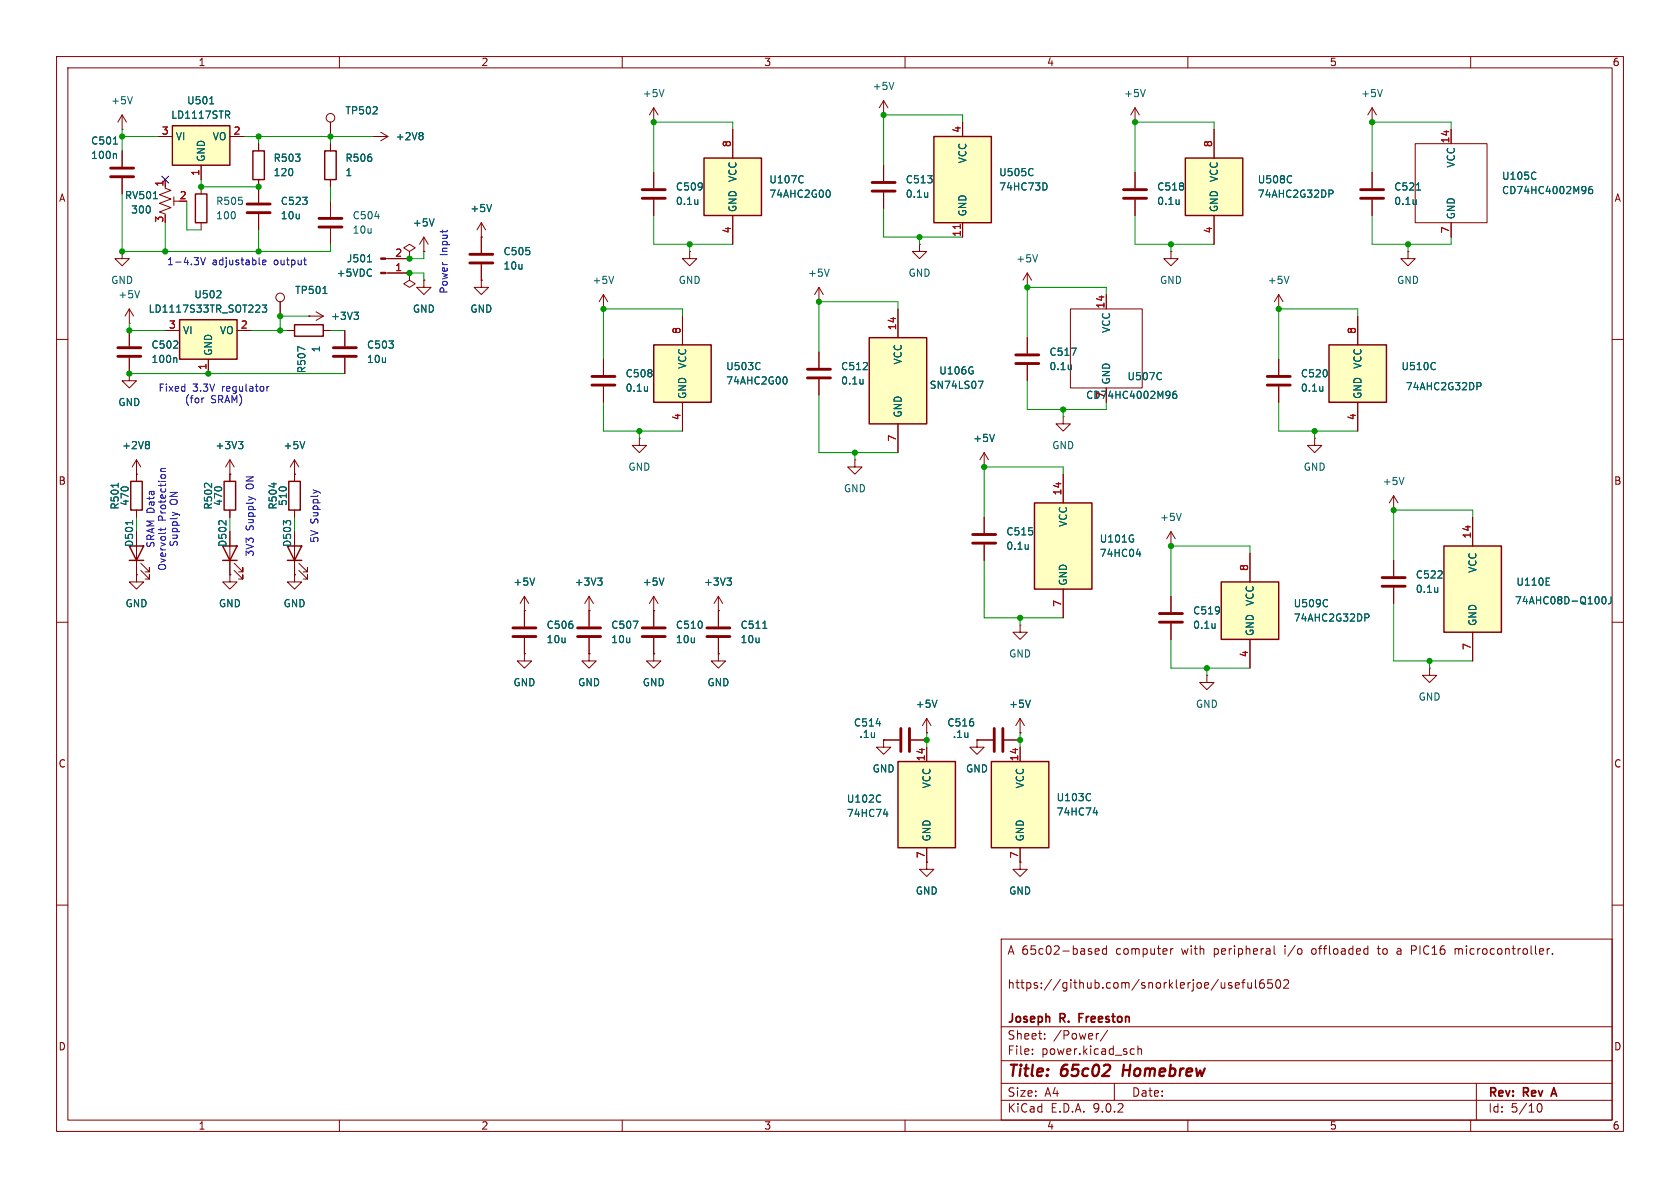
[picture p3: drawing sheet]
<svg xmlns="http://www.w3.org/2000/svg" width="297mm" height="210mm" viewBox="0 0 297 210" stroke-linecap="round" stroke-linejoin="round" font-family="sans-serif">
<g fill="none" stroke="#840000" stroke-width=".18">
<path d="M10 10h277v190h-277zM12 12h273v186h-273zM60 10v2M110 10v2M160 10v2M210 10v2M260 10v2M58.4 35.6v2.8M66 24.1h.1M66 24.1h2.6M67.3 23.4l1.3 .7M68.6 24.1l-1.3 .8"/>
<path d="M50.8 58.4h1.3M57.1 58.4h1.3M58.4 40.4v2.8M61 58.4v2.8M68.2 48.3h4.2M68.2 45.7h4.2M72.4 48.3v1.2l1 .7-1 .6-1-.6 1-.7M72.4 48.3h.1M72.4 44.5l1-.7-1-.6-1 .6 1 .7v1.2M72.4 45.7h.1M74.9 44.5h.1M74.9 41.9l-.7 1.3"/>
<path d="M74.9 41.9l.8 1.3M74.9 41.9v2.6M226.1 54.6h.1M226.1 52.1v2.5M226.1 52.1l-.8 1.2M226.1 52.1l.7 1.2M10 60h2M61 63.2v2.8M226.1 63.5v2.8M226.1 68.3v2.8M285 60h2M10 110h2"/>
<path d="M285 110h2M10 160h2M177 166h108v32h-108zM193.6 168.2l.7-.1-.1-.3-.4-.1-.2 .2 .1 .7h.5M195.6 167.8l-.4-.1-.3 .3v.4l.1 .2h.6M195.6 167.2v1.5M207 167.7v1M207.4 167.7l-.3 .1-.1 .2M217.7 173.8l-.3-.1-.2 .2v.2l.5 .2v.3h-.5M218.4 174.2l.7-.1-.1-.3-.4-.1-.2 .2 .1 .7h.5M219.5 173.7h.6M220.1 173.2l-.4 .2v1.3"/>
<path d="M220.6 173.7l.1 .9 .3 .1 .2-.1M221.2 173.7v1M222 173.2v1.3l.2 .2M223.4 173.2a.59 .59 0 0 0-.7 .6v.6l.1 .2 .4 .1 .3-.1v-.5l-.1-.3h-.4l-.3 .3M224.9 173.2h-.7l-.1 .7 .2-.1h.5l.2 .3-.1 .5-.2 .1-.6-.1M225.2 167.2v1.3l.3 .2M225.7 173.3l.2-.1a.81 .81 0 0 1 .6 .6 .81 .81 0 0 1-.3 .8l-.2 .1a.81 .81 0 0 1-.3-1.4zM227 173.3l.5-.1 .2 .1 .1 .3-.9 1.1h.9M241.4 167.7l.4 .1M241.8 168.6l-.4 .1M241.8 167.2v1.5M243.5 167.7h.5"/>
<path d="M247.5 167.7l-.5 .1M247.5 168.1h-.3a.29 .29 0 0 0-.2 .3 .29 .29 0 0 0 .2 .3h.3M249.5 167.2h.6M249.5 168h.6M257.2 167.7v1M257.8 167.8l-.3-.1-.3 .1M273.5 167.7v1M274 167.7l-.3 .1-.2 .2M274.5 168.6v.1M285 160h2M60 198v2M110 198v2"/>
<path d="M160 198v2M177 194.5h108M177 191.5h108M177 187.5h108M177 181.5h108M182.5 186.3v.1M182.5 185.5v.1M184.7 183.6v.1M184.7 182.8v.1M194.2 182.7l-.2 .1M195.8 182.1l-1.3 2M197 191.5v3"/>
<path d="M200.1 185.4l.4 .1M200.5 186.3l-.4 .1M201.2 185.5l.2-.1 .3 .1 .1 .9M201.2 184.9v1.5M210 198v2M260 198v2M261 191.5v6.5M271.7 195.7l.2-.5 .2-.1a.81 .81 0 0 1 .6 .6 .81 .81 0 0 1-.3 .8h-.4l-.3-.5"/>
</g>
<path d="M190.8 179.9h.5M191.5 179.2h-.7v1.5M274.3 193.4h.8M274.7 192.3l-.5 1.5" fill="none" stroke="#840000" stroke-width=".3"/>
<path d="M198.7 188.2l-.3 2" fill="none" stroke="#840000" stroke-width=".4"/>
<path d="M56.4 38.6h4.1M56.4 40.1h4.1M58.9 61.5h4.1M58.9 63h4.1M224 66.5h4.1M224 68.1h4.1" fill="none" stroke="#840000" stroke-width=".51"/>
<path d="M66.3 38.3h.8M74.6 23.4l.2 .3-.2 .3 .2 .2v.3l-.2 .2M76.7 38.7l-.4 1.2M65 46.3h.7M227.9 48.8l-.4 1.3M53.9 61.8l-1.3-.5v.8M233.9 68.3v.9M233.9 69l-.1 .1" fill="none" stroke="#006464" stroke-width=".18"/>
<g fill="#840000" stroke="#840000" stroke-width=".18">
<path d="M67.3 48.1h.9v.3h-.9z"/>
<path d="M67.3 45.6h.9v.2h-.9z"/>
</g>
<path d="M52.1 57.4h5v2h-5z" fill="none" stroke="#840000" stroke-width=".25"/>
<path d="M234.9 61h10.2v10.1h-10.2z" fill="#ffffc2"/>
<path d="M234.9 61h10.2v10.1h-10.2z" fill="none" stroke="#840000" stroke-width=".25"/>
<g fill="none" stroke="#840000" stroke-width=".18">
<path d="M200.7 19.1l-.8 1.2M200.7 19.1l.7 1.2M200.7 19.1v2.5M200.7 21.6h.1M200.7 30.5v2.8M200.7 35.3v2.8M250.2 25.4h12.7v14h-12.7zM256.5 22.9v2.5M256.5 39.4v2.5M240 55.9v5.1M248.9 44.5v1.2h1.3l-1.3 1.3-1.3-1.3h1.3M248.9 44.5h.1"/>
<path d="M240 71.1v5.1"/>
</g>
<path d="M202.5 15.8l-.4 1.3M208.5 35.3v.8M208.5 36l-.1 .1M271.5 30.5h.1M271.5 31.6h.1M281.4 33h-.3a.86 .86 0 0 0 0 1.2l.4-.1 .1-.4-.3-.3-.3 .1-.2 .2M253.7 64.1v.1M253.7 65.2v.1M261.1 67.6h.5l.2 .3-.1 .3-.6 .1" fill="none" stroke="#006464" stroke-width=".18"/>
<path d="M198.6 33.5h4.1M198.6 35.1h4.1" fill="none" stroke="#840000" stroke-width=".51"/>
<path d="M209.5 27.9h10.2v10.2h-10.2z" fill="#ffffc2"/>
<path d="M209.5 27.9h10.2v10.2h-10.2z" fill="none" stroke="#840000" stroke-width=".25"/>
<g fill="none" stroke="#840000" stroke-width=".18">
<path d="M214.6 22.9v5M214.6 38.1v5.1M22.9 58.4v2.8M189.2 54.6h12.7v14h-12.7zM195.6 52.1v2.5M207 44.5v1.2h1.3l-1.3 1.3-1.3-1.3h1.3M207 44.5h.1M22.9 66v1.3h1.2l-1.2 1.3-1.3-1.3h1.3M22.9 66h.1M22.9 63.2v2.8M195.6 68.6v2.5M52.1 83.8h.1"/>
<path d="M52.1 81.3l-.8 1.3M52.1 81.3l.7 1.3M52.1 81.3v2.5"/>
</g>
<path d="M228.3 31.1v.1M228.3 32.2v.1M234.9 33.6h.5l.3 .2-.2 .4-.6 .1M31.1 63.2l.2 .2v.7M53.9 78l-.4 1.3M205.3 65.9v.1M205.3 67v.1M207.9 69.2h-.3a.86 .86 0 0 0 0 1.2l.4-.1v-.4l-.2-.3-.4 .1-.1 .2" fill="none" stroke="#006464" stroke-width=".18"/>
<path d="M20.8 61.5h4.1M20.8 63h4.1" fill="none" stroke="#840000" stroke-width=".51"/>
<path d="M31.7 56.5h10.2v7h-10.2z" fill="#ffffc2"/>
<path d="M31.7 56.5h10.2v7h-10.2zM22.9 96.5h2.5l-1.3 2.6zM22.9 99.1h2.5M23.1 85.1h2v5.1h-2zM39.4 96.5h2.5l-1.3 2.6zM39.4 99.1h2.5M39.6 85.1h2.1v5.1h-2.1zM50.8 96.5h2.5l-1.2 2.6zM50.8 99.1h2.5M51.1 85.1h2v5.1h-2z" fill="none" stroke="#840000" stroke-width=".25"/>
<g fill="none" stroke="#840000" stroke-width=".18">
<path d="M242.6 19.1l-.8 1.2M242.6 19.1l.7 1.2M242.6 19.1v2.5M156.2 29.2v2.8M156.2 34v2.8M242.6 21.6h.1M29.2 58.4h2.5M41.9 58.4h2.5M49.5 53.3v2.6M74.9 49.5v1.3h1.3l-1.3 1.3-1.2-1.3h1.2M74.9 49.5h.1M181.6 50.8h.1"/>
<path d="M181.6 48.3v2.5M181.6 59.7v2.8M181.6 48.3l-.8 1.2M181.6 48.3l.8 1.2M36.8 63.5v2.5M144.8 62.2v2.8M144.8 67.1v2.8M181.6 64.5v2.8M188 73.7v1.2h1.2l-1.2 1.3-1.3-1.3h1.3M188 73.7h.1M24.1 83.8h.1M24.1 81.3v3.8"/>
<path d="M24.1 90.2v1.2M24.1 96.5v5.1M24.1 81.3l-.7 1.3M24.1 81.3l.8 1.3M24.9 99.6l1.5 1.5v-.8v.8h-.7M40.6 83.8h.1M40.6 81.3l-.7 1.3M40.6 81.3l.8 1.3M40.6 81.3v3.8M40.6 90.2v1.2M40.6 96.5v5.1M41.4 99.6l1.5 1.5v-.8v.8h-.7"/>
<path d="M52.1 83.8v1.3M52.1 90.2v1.2M52.1 96.5v5.1M52.8 99.6l1.6 1.5v-.8v.8h-.8M246.4 90.2h.1M246.4 87.6l-.8 1.3M246.4 87.6l.7 1.3M246.4 87.6v2.6M24.1 101.6v1.3h1.3l-1.3 1.2-1.2-1.2h1.2M24.1 101.6h.1M24.9 100.8l1.5 1.6v-.8v.8h-.7M40.6 101.6v1.3h1.3l-1.3 1.2-1.2-1.2h1.2"/>
<path d="M40.6 101.6h.1M41.4 100.8l1.5 1.6v-.8v.8h-.7M52.1 101.6v1.3h1.2l-1.2 1.2-1.3-1.2h1.3M52.1 101.6h.1M52.8 100.8l1.6 1.6v-.8v.8h-.8"/>
<circle cx="49.5" cy="52.6" r=".76"/>
</g>
<g fill="none" stroke="#006464" stroke-width=".18">
<path d="M244.4 15.8l-.4 1.3M164 34v.9M164 34.7l-.1 .1M38.3 52.6h.8M39 51.5v.4M46.4 53.9h.7l-.4 .5 .4 .1v.6l-.2 .1-.5-.1M57.1 51.9h.7M183.4 45l-.4 1.3M26.2 78l.2 .3-.2 .3 .2 .2v.3l-.2 .2M42.2 78h.7l-.4 .5M42.7 78.5l.2 .3v.3l-.2 .2M152.6 67v.9"/>
<path d="M152.6 67.8h-.1M189.4 61.5h.8l-.5 1.3M189.4 64.5v.8M189.4 65.2l-.1 .1M20.9 85.4v.7M23.4 92v.8M48.4 85.4v.7M248.2 84.4l-.4 1.3"/>
</g>
<path d="M154.2 32.3h4M154.2 33.8h4M142.7 65.3h4.1M142.7 66.8h4.1M179.6 62.7h4M179.6 64.3h4" fill="none" stroke="#840000" stroke-width=".51"/>
<path d="M153.7 59.7h10.1v15.2h-10.1z" fill="#ffffc2"/>
<path d="M153.7 59.7h10.1v15.2h-10.1z" fill="none" stroke="#840000" stroke-width=".25"/>
<path d="M158.7 54.6v5.1M162.6 43.2v1.3h1.2l-1.2 1.2-1.3-1.2h1.3M162.6 43.2h.1M158.7 74.9v5.1M174 82.6h.1M174 80l-.8 1.3M174 80l.8 1.3M174 80v2.6" fill="none" stroke="#840000" stroke-width=".18"/>
<path d="M172.9 67.4h.9l-.6 1.3M175.8 76.8l-.4 1.2" fill="none" stroke="#006464" stroke-width=".18"/>
<path d="M165.1 24.1h10.2v15.3h-10.2z" fill="#ffffc2"/>
<path d="M165.1 24.1h10.2v15.3h-10.2z" fill="none" stroke="#840000" stroke-width=".25"/>
<path d="M170.2 21.6v2.5M170.2 39.4v2.5M207 96.5h.1M207 94l-.8 1.3M207 94l.8 1.3M207 94v2.5M246.4 99.1v2.8M246.4 103.9v2.8" fill="none" stroke="#840000" stroke-width=".18"/>
<path d="M169.8 39.7v.7" fill="none" stroke="#a90000" stroke-width=".18"/>
<path d="M182.6 29.8v.1M182.6 30.9v.1M184.7 32.3a.68 .68 0 0 1 .4 .7 .68 .68 0 0 1-.4 .6M208.8 90.7l-.4 1.3M254.2 103.9v.8M254.2 104.6l-.1 .1" fill="none" stroke="#006464" stroke-width=".18"/>
<path d="M244.3 102.1h4.1M244.3 103.6h4.1" fill="none" stroke="#840000" stroke-width=".51"/>
<path d="M255.3 96.5h10.1v15.3h-10.1z" fill="#ffffc2"/>
<path d="M255.3 96.5h10.1v15.3h-10.1z" fill="none" stroke="#840000" stroke-width=".25"/>
<path d="M260.3 91.4v5.1M207 105.4v2.8M207 110.2v2.8M213.4 119.4v1.3h1.2l-1.2 1.2-1.3-1.2h1.3M213.4 119.4h.1M252.7 118.1v1.3h1.3l-1.3 1.3-1.2-1.3h1.2M252.7 118.1h.1M260.3 111.8v5" fill="none" stroke="#840000" stroke-width=".18"/>
<path d="M214.8 110.2v.9M214.8 110.9l-.1 .1M273.3 103.4h.6M273.3 102.2h.6M283.3 105.6l.2-.1a.68 .68 0 0 1 .4 .6 .68 .68 0 0 1-.4 .7l-.2-.2-.1-.3zM284.8 105.5v.9a.41 .41 0 0 1-.5 .4" fill="none" stroke="#006464" stroke-width=".18"/>
<path d="M205 108.5h4M205 110h4" fill="none" stroke="#840000" stroke-width=".51"/>
<path d="M215.9 102.9h10.2v10.1h-10.2z" fill="#ffffc2"/>
<path d="M215.9 102.9h10.2v10.1h-10.2z" fill="none" stroke="#840000" stroke-width=".25"/>
<path d="M242.6 30.5v2.8M242.6 35.3v2.8M232.4 77.5v1.2h1.3l-1.3 1.3-1.3-1.3h1.3M232.4 77.5h.1M221 97.8v5.1M221 113v5.1M156.2 130.8v1.3h1.3l-1.3 1.3-1.3-1.3h1.3M156.2 130.8h.1M180.3 152.4v1.3h1.3l-1.3 1.2-1.2-1.2h1.2M180.3 152.4h.1" fill="none" stroke="#840000" stroke-width=".18"/>
<path d="M250.4 35.3v.8M250.4 36l-.1 .1M250.4 33.6h.7M234.6 106l.1 .1M234.7 107.1l-.1 .1M241.3 108.5h.5l.2 .3-.1 .3-.6 .1" fill="none" stroke="#006464" stroke-width=".18"/>
<path d="M240.5 33.5h4.1M240.5 35.1h4.1" fill="none" stroke="#840000" stroke-width=".51"/>
<path d="M175.3 134.6h10.1v15.3h-10.1z" fill="#ffffc2"/>
<path d="M175.3 134.6h10.1v15.3h-10.1z" fill="none" stroke="#840000" stroke-width=".25"/>
<g fill="none" stroke="#840000" stroke-width=".18">
<path d="M54.6 55.9h.1M54.6 55.9h2.5M55.9 55.1l1.2 .8M57.1 55.9l-1.2 .7M151.1 81.3v1.3h1.3l-1.3 1.2-1.2-1.2h1.2M151.1 81.3h.1M174 91.4v2.8M174 96.3v2.8M156.2 130.8h2.8M161 130.8h2.8M172.7 130.8v1.3h1.3l-1.3 1.3-1.3-1.3h1.3M172.7 130.8h.1"/>
<path d="M180.3 132.1v2.5M163.8 152.4v1.3h1.3l-1.3 1.2-1.2-1.2h1.2M163.8 152.4h.1M180.3 149.9v2.5"/>
</g>
<path d="M62.6 55.2h.8l-.5 .5M63.1 55.7l.3 .2v.3l-.3 .3M181.8 96.3v.8M181.8 97h-.1M154.9 127.9h.8M192.7 140.3l.1 .1M192.8 141.4l-.1 .1M193.3 143.7h.8M193.9 143.2v.9" fill="none" stroke="#006464" stroke-width=".18"/>
<path d="M172 94.5h4M172 96h4M159.3 128.8v4M160.8 128.8v4" fill="none" stroke="#840000" stroke-width=".51"/>
<path d="M158.7 134.6h10.2v15.3h-10.2z" fill="#ffffc2"/>
<path d="M158.7 134.6h10.2v15.3h-10.2z" fill="none" stroke="#840000" stroke-width=".25"/>
<g fill="none" stroke="#840000" stroke-width=".18">
<path d="M180.3 110.5v1.3h1.3l-1.3 1.2-1.2-1.2h1.2M180.3 110.5h.1M163.8 129.5h.1M163.8 127v2.5M163.8 132.1v2.5M163.8 127l-.7 1.3M163.8 127l.8 1.3M172.7 130.8h2.8M177.5 130.8h2.8M180.3 129.5h.1M180.3 127l-.7 1.3M180.3 127l.8 1.3"/>
<path d="M180.3 127v2.5M163.8 149.9v2.5"/>
</g>
<path d="M165.6 123.8l-.4 1.2M182.2 123.8l-.5 1.2M155.6 140.6l.1 .1M155.7 141.7h-.1M156.2 143.9h.8M156.8 143.5v.8" fill="none" stroke="#006464" stroke-width=".18"/>
<path d="M175.8 128.8v4M177.3 128.8v4" fill="none" stroke="#840000" stroke-width=".51"/>
<path d="M182.9 88.9h10.1v15.2h-10.1z" fill="#ffffc2"/>
<path d="M182.9 88.9h10.1v15.2h-10.1z" fill="none" stroke="#840000" stroke-width=".25"/>
<path d="M156.2 17.8l-.8 1.3M156.2 17.8l.8 1.3M156.2 17.8v2.5M156.2 20.3h.1M188 83.8v5.1M188 104.1v5.1" fill="none" stroke="#840000" stroke-width=".18"/>
<path d="M158 14.5l-.4 1.3M200.9 97.9h.8M201.5 97.5v.9" fill="none" stroke="#006464" stroke-width=".18"/>
<path d="M115.6 61h10.1v10.1h-10.1z" fill="#ffffc2"/>
<path d="M34.5 34.3h2.1v5.1h-2.1zM57.4 26.7h2v5.1h-2zM115.6 61h10.1v10.1h-10.1z" fill="none" stroke="#840000" stroke-width=".25"/>
<g fill="none" stroke="#840000" stroke-width=".18">
<path d="M115.6 19.1l-.8 1.2M115.6 19.1l.7 1.2M115.6 19.1v2.5M21.6 22.9h.1M21.6 20.3l-.8 1.3M21.6 20.3l.8 1.3M21.6 20.3v2.6M21.6 26.7v2.8M21.6 31.5v2.8M35.6 33v1.3M35.6 39.4v1.2M58.4 21.6v2.5"/>
<path d="M58.4 25.4v1.3M58.4 31.8v1.2M85.1 39.4v5.3M85.1 39.4l-.8 1.2M85.1 39.4l.8 1.2M115.6 21.6h.1M21.6 44.5v1.2h1.3l-1.3 1.3-1.3-1.3h1.3M21.6 44.5h.1M85.1 49.5v1.3h1.3l-1.3 1.3-1.3-1.3h1.3M85.1 49.5h.1M85.1 41.9h.1M85.1 46.7v2.8"/>
<path d="M106.7 54.6h.1M106.7 52.1l-.8 1.2M106.7 52.1l.7 1.2M106.7 52.1v2.5M120.6 55.9v5.1M121.9 44.5v1.2h1.3l-1.3 1.3-1.3-1.3h1.3M121.9 44.5h.1M144.8 53.3h.1M144.8 50.8l-.8 1.3M144.8 50.8l.7 1.3M144.8 50.8v2.5M106.7 63.5v2.8"/>
<path d="M106.7 68.3v2.8M113 77.5v1.2h1.3l-1.3 1.3-1.2-1.3h1.2M113 77.5h.1M120.6 71.1v5.1M92.7 108v2.7M92.7 112.8v2.8M104.1 108h.1M104.1 105.4l-.7 1.3M104.1 105.4l.8 1.3M104.1 105.4v5.3M104.1 112.8v2.8M115.6 115.6v1.2h1.2l-1.2 1.3-1.3-1.3h1.3"/>
<path d="M115.6 115.6h.1M127 115.6v1.2h1.3l-1.3 1.3-1.3-1.3h1.3M127 115.6h.1M127 108h.1M127 105.4l-.8 1.3M127 105.4l.8 1.3M127 105.4v5.3M127 112.8v2.8"/>
<circle cx="58.4" cy="20.8" r=".76"/>
</g>
<g fill="none" stroke="#006464" stroke-width=".18">
<path d="M23.4 17.1l-.4 1.3M117.4 15.8l-.4 1.3M20 25.5h.8M20.4 27.2l.2 .1v.7M86.9 36.1l-.4 1.3M108.5 48.8l-.4 1.3M146.6 47.6l-.4 1.2M114.5 68.3v.9M114.5 69l-.1 .1M134.3 64.1l.1 .1M134.4 65.2l-.1 .1M138.8 66.6a.79 .79 0 0 1 0 1.3"/>
<path d="M105.7 102.2h.7l-.4 .5M106.2 102.7l.2 .2v.3l-.2 .2M111.9 109.8h.9l-.6 1.3M128.5 102.2h.8l-.4 .5M129.1 102.7l.2 .2v.3l-.2 .2M134.9 111.1h.7"/>
</g>
<path d="M19.6 29.7h4M19.6 31.2h4M83.1 45h4M83.1 46.5h4M104.6 66.5h4.1M104.6 68.1h4.1M90.7 111h4M90.7 112.5h4M102.1 111h4.1M102.1 112.5h4.1M125 111h4M125 112.5h4" fill="none" stroke="#840000" stroke-width=".51"/>
<path d="M30.5 22.2h10.1v7h-10.1z" fill="#ffffc2"/>
<path d="M30.5 22.2h10.1v7h-10.1zM44.7 26.7h2v5.1h-2z" fill="none" stroke="#840000" stroke-width=".25"/>
<g fill="none" stroke="#840000" stroke-width=".18">
<path d="M27.9 24.1h2.6M29.2 33.3l1 .4-2 .7 2 .8-2 .7 2 .8-2 .8 1 .3v.3M29.2 31.8v1.2M30.7 34.8v1.5M30.7 35.6h1M35.6 29.2v2.6M40.6 24.1h2.6M45.7 25.4v1.3M45.7 31.8v4M45.7 37.8v2.8M22.9 57.2h.1M22.9 54.6l-.8 1.3"/>
<path d="M22.9 54.6l.7 1.3M22.9 54.6v2.6M92.7 108h.1M92.7 115.6v1.2h1.3l-1.3 1.3-1.3-1.3h1.3M92.7 115.6h.1M92.7 105.4l-.8 1.3M92.7 105.4l.8 1.3M92.7 105.4v2.6M104.1 115.6v1.2h1.3l-1.3 1.3-1.2-1.3h1.2M104.1 115.6h.1M115.6 108v2.7M115.6 112.8v2.8"/>
</g>
<path d="M37.1 18.4h.7M40.4 19.6l.2 .3-.1 .3-.1 .1M27.1 35.1h.7M40.2 20.3l.4 .6M24.7 51.4l-.4 1.2M94.5 102.2l-.4 1.2" fill="none" stroke="#006464" stroke-width=".18"/>
<path d="M43.7 36.1h4.1M43.7 37.6h4.1M113.5 111h4.1M113.5 112.5h4.1" fill="none" stroke="#840000" stroke-width=".51"/>
<path d="M124.5 27.9h10.1v10.2h-10.1z" fill="#ffffc2"/>
<path d="M124.5 27.9h10.1v10.2h-10.1z" fill="none" stroke="#840000" stroke-width=".25"/>
<g fill="none" stroke="#840000" stroke-width=".18">
<path d="M21.6 26.7v2.8M21.6 31.5v2.8M27.9 24.1h2.6M29.2 31.8v1.2M35.6 29.2v2.6M40.6 24.1h2.6M45.7 25.4v1.3M45.7 31.8v4M45.7 37.8v2.8M58.4 21.6v2.5M58.4 25.4v1.3M58.4 31.8v1.2"/>
<path d="M66 24.1h.1M115.6 30.5v2.8M115.6 35.3v2.8M129.5 22.9v5M129.5 38.1v5.1M156.2 29.2v2.8M156.2 34v2.8M170.2 21.6v2.5M170.2 39.4v2.5M200.7 30.5v2.8M200.7 35.3v2.8M214.6 22.9v5"/>
<path d="M214.6 38.1v5.1M242.6 30.5v2.8M242.6 35.3v2.8M256.5 22.9v2.5M256.5 39.4v2.5M22.9 58.4v2.8M29.2 58.4h2.5M41.9 58.4h2.5M49.5 53.3v2.6M50.8 58.4h1.3M54.6 55.9h.1M57.1 58.4h1.3"/>
<path d="M61 58.4v2.8M68.6 48.3h3.8M68.6 45.7h3.8M72.4 45.7h.1M72.4 48.3h.1M74.9 49.5h.1M74.9 44.5h.1M85.1 49.5h.1M85.1 41.9h.1M85.1 41.9v2.8M85.1 46.7v2.8M120.6 55.9v5.1"/>
<path d="M158.7 54.6v5.1M181.6 59.7v2.8M195.6 52.1v2.5M240 55.9v5.1M22.9 66h.1M22.9 63.2v2.8M36.8 63.5v2.5M61 63.2v2.8M106.7 63.5v2.8M106.7 68.3v2.8M120.6 71.1v5.1M144.8 62.2v2.8"/>
<path d="M144.8 67.1v2.8M158.7 74.9v5.1M181.6 64.5v2.8M195.6 68.6v2.5M226.1 63.5v2.8M226.1 68.3v2.8M240 71.1v5.1M24.1 83.8h.1M24.1 83.8v1.3M24.1 90.2v1.2M24.1 99.1v2.5M40.6 83.8h.1"/>
<path d="M40.6 83.8v1.3M40.6 90.2v1.2M40.6 99.1v2.5M52.1 83.8h.1M52.1 83.8v1.3M52.1 90.2v1.2M52.1 99.1v2.5M174 82.6h.1M174 91.4v2.8M174 96.3v2.8M188 83.8v5.1M221 97.8v5.1"/>
<path d="M246.4 99.1v2.8M260.3 91.4v5.1M24.1 101.6h.1M40.6 101.6h.1M52.1 101.6h.1M92.7 115.6h.1M92.7 108h.1M92.7 108v2.7M92.7 112.8v2.8M104.1 115.6h.1M104.1 108h.1M104.1 108v2.7"/>
<path d="M104.1 112.8v2.8M115.6 108h.1M115.6 115.6h.1M115.6 105.4v5.3M115.6 112.8v2.8M115.6 105.4l-.8 1.3M115.6 105.4l.7 1.3M127 108h.1M127 115.6h.1M127 108v2.7M127 112.8v2.8M188 104.1v5.1"/>
<path d="M207 105.4v2.8M207 110.2v2.8M221 113v5.1M246.4 103.9v2.8M260.3 111.8v5M156.2 130.8h.1M156.2 130.8h2.8M161 130.8h2.8M163.8 129.5h.1M163.8 132.1v2.5M172.7 130.8h.1M172.7 130.8h2.8"/>
<path d="M177.5 130.8h2.8M180.3 129.5h.1M180.3 132.1v2.5M163.8 152.4h.1M163.8 149.9v2.5M180.3 152.4h.1M180.3 149.9v2.5"/>
</g>
<g fill="none" stroke="#006464" stroke-width=".18">
<path d="M37.1 18.4h.7M40.4 19.6l.2 .3-.1 .3-.1 .1M20 25.5h.8M20.4 27.2l.2 .1v.7M27.1 35.1h.7M40.2 20.3l.4 .6M74.6 23.4l.2 .3-.2 .3 .2 .2v.3l-.2 .2M76.7 38.7l-.4 1.2M86.9 36.1l-.4 1.3M123.4 35.3v.8M123.4 36l-.1 .1M141.9 31.1l.1 .1"/>
<path d="M142 32.2l-.1 .1M146.5 33.6a.79 .79 0 0 1 0 1.3M164 34v.9M164 34.7l-.1 .1M182.6 29.8v.1M182.6 30.9v.1M184.7 32.3a.68 .68 0 0 1 .4 .7 .68 .68 0 0 1-.4 .6M208.5 35.3v.8M208.5 36l-.1 .1M228.3 31.1v.1M228.3 32.2v.1M234.9 33.6h.5l.3 .2-.2 .4-.6 .1"/>
<path d="M250.4 35.3v.8M250.4 36l-.1 .1M250.4 33.6h.7M271.5 30.5h.1M271.5 31.6h.1M281.4 33h-.3a.86 .86 0 0 0 0 1.2l.4-.1 .1-.4-.3-.3-.3 .1-.2 .2M38.3 52.6h.8M39 51.5v.4M46.4 53.9h.7l-.4 .5 .4 .1v.6l-.2 .1-.5-.1M57.1 51.9h.7M62.6 55.2h.8l-.5 .5M63.1 55.7l.3 .2v.3l-.3 .3"/>
<path d="M65 46.3h.7M26.2 78l.2 .3-.2 .3 .2 .2v.3l-.2 .2M31.1 63.2l.2 .2v.7M42.2 78h.7l-.4 .5M42.7 78.5l.2 .3v.3l-.2 .2M53.9 78l-.4 1.3M53.9 61.8l-1.3-.5v.8M114.5 68.3v.9M114.5 69l-.1 .1M134.3 64.1l.1 .1M134.4 65.2l-.1 .1M138.8 66.6a.79 .79 0 0 1 0 1.3"/>
<path d="M152.6 67v.9M152.6 67.8h-.1M172.9 67.4h.9l-.6 1.3M175.8 76.8l-.4 1.2M189.4 61.5h.8l-.5 1.3M189.4 64.5v.8M189.4 65.2l-.1 .1M205.3 65.9v.1M205.3 67v.1M207.9 69.2h-.3a.86 .86 0 0 0 0 1.2l.4-.1v-.4l-.2-.3-.4 .1-.1 .2M233.9 68.3v.9M233.9 69l-.1 .1"/>
<path d="M253.7 64.1v.1M253.7 65.2v.1M261.1 67.6h.5l.2 .3-.1 .3-.6 .1M20.9 85.4v.7M23.4 92v.8M48.4 85.4v.7M181.8 96.3v.8M181.8 97h-.1M200.9 97.9h.8M201.5 97.5v.9M94.5 102.2l-.4 1.2M105.7 102.2h.7l-.4 .5"/>
<path d="M106.2 102.7l.2 .2v.3l-.2 .2M111.9 109.8h.9l-.6 1.3M117.4 102.2l-.4 1.2M128.5 102.2h.8l-.4 .5M129.1 102.7l.2 .2v.3l-.2 .2M134.9 111.1h.7M214.8 110.2v.9M214.8 110.9l-.1 .1M234.6 106l.1 .1M234.7 107.1l-.1 .1M241.3 108.5h.5l.2 .3-.1 .3-.6 .1M254.2 103.9v.8"/>
<path d="M254.2 104.6l-.1 .1M273.3 102.2h.6M273.3 103.4h.6M283.3 105.6l.2-.1a.68 .68 0 0 1 .4 .6 .68 .68 0 0 1-.4 .7l-.2-.2-.1-.3zM284.8 105.5v.9a.41 .41 0 0 1-.5 .4M154.9 127.9h.8M165.6 123.8l-.4 1.2M182.2 123.8l-.5 1.2M155.6 140.6l.1 .1M155.7 141.7h-.1M156.2 143.9h.8M156.8 143.5v.8"/>
<path d="M192.7 140.3l.1 .1M192.8 141.4l-.1 .1M193.3 143.7h.8M193.9 143.2v.9"/>
</g>
<path d="M113.5 33.5h4.1M113.5 35.1h4.1" fill="none" stroke="#840000" stroke-width=".51"/>
<g fill="none" stroke="#009600" stroke-width=".18">
<path d="M21.6 24.1h6.3M21.6 22.9v3.8M21.6 34.3v10.2h36.8v-1.3M29.2 39.4v5.1M33 35.6v5h2.6M35.6 31.8v1.2h10.1M43.2 24.1h22.8M45.7 24.1v1.3M58.4 24.1v1.3M58.4 33v2.6M115.6 38.1v5.1h13.9M129.5 22.9v-1.3h-13.9v8.9"/>
<path d="M156.2 36.8v5.1h14M170.2 21.6v-1.3h-14v8.9M200.7 38.1v5.1h13.9M214.6 22.9v-1.3h-13.9v8.9M242.6 38.1v5.1h13.9v-1.3M256.5 22.9v-1.3h-13.9v8.9M22.9 57.2v1.2h6.3M44.4 58.4h6.4M45.7 40.6v3.9M54.6 55.9h-5.1v2.5M58.4 58.4h2.6M72.4 48.3h2.5v1.2"/>
<path d="M74.9 44.5v1.2h-2.5M120.6 55.9v-1.3h-13.9v8.9M121.9 43.2v1.3M158.7 54.6v-1.3h-13.9v8.9M162.6 41.9v1.3M195.6 52.1v-1.3h-14v8.9M207 43.2v1.3M240 55.9v-1.3h-13.9v8.9M248.9 43.2v1.3M22.9 66h38.1M106.7 71.1v5.1h13.9M113 76.2v1.3"/>
<path d="M144.8 69.9v10.1h13.9M181.6 67.3v5.1h14v-1.3M188 72.4v1.3M226.1 71.1v5.1h13.9M232.4 76.2v1.3M24.1 91.4v2.6M40.6 91.4v2.6M52.1 91.4v2.6M151.1 80v1.3M174 99.1v10.1h14M188 83.8v-1.2h-14v8.8M221 97.8v-1.3h-14v8.9"/>
<path d="M260.3 91.4v-1.2h-13.9v8.9M180.3 109.2v1.3M207 113v5.1h14M213.4 118.1v1.3M246.4 106.7v10.1h13.9M252.7 116.8v1.3M163.8 129.5v2.6M180.3 129.5v2.6"/>
</g>
<path d="M28.6 31.1l1.2 1.3M29.8 31.1l-1.2 1.3" fill="none" stroke="#000084" stroke-width=".18"/>
<g fill="none" stroke="#0000c2" stroke-width=".18">
<path d="M35.5 45.5l.4 1.3 .4-1.3M46.4 46.4l.6-.1v-.3h-.4l-.2 .1 .1 .7h.5M53.7 46h.5M53.9 46.8h.3M78.2 40.7v.5M79.1 40.7v.1M36.1 70.4h-.3M47.2 68.3v.9M47.6 68.3l-.4 .3M28.4 93.3v.5M28.4 83.4h.9M29.3 82.8l-.8 .1-.1 .3 .2 .2"/>
<path d="M29.3 93.3l-.2 .3h-1.1M30.5 90.5l.8 .4"/>
</g>
<path d="M169.8 39.7v.7" fill="none" stroke="#a90000" stroke-width=".18"/>
<g fill="#009600" stroke="#009600" stroke-width=".18">
<circle cx="29.2" cy="44.5" r=".46"/>
<circle cx="22.9" cy="58.4" r=".46"/>
<circle cx="21.6" cy="24.1" r=".46"/>
<circle cx="45.7" cy="24.1" r=".46"/>
<circle cx="35.6" cy="33" r=".46"/>
<circle cx="45.7" cy="33" r=".46"/>
<circle cx="21.6" cy="44.5" r=".46"/>
<circle cx="58.4" cy="24.1" r=".46"/>
<circle cx="106.7" cy="54.6" r=".46"/>
<circle cx="115.6" cy="21.6" r=".46"/>
<circle cx="121.9" cy="43.2" r=".46"/>
<circle cx="113" cy="76.2" r=".46"/>
<circle cx="22.9" cy="66" r=".46"/>
<circle cx="36.8" cy="66" r=".46"/>
<circle cx="49.5" cy="58.4" r=".46"/>
<circle cx="49.5" cy="55.9" r=".46"/>
<circle cx="45.7" cy="44.5" r=".46"/>
<circle cx="72.4" cy="48.3" r=".46"/>
<circle cx="72.4" cy="45.7" r=".46"/>
<circle cx="200.7" cy="21.6" r=".46"/>
<circle cx="226.1" cy="54.6" r=".46"/>
<circle cx="248.9" cy="43.2" r=".46"/>
<circle cx="207" cy="43.2" r=".46"/>
<circle cx="242.6" cy="21.6" r=".46"/>
<circle cx="163.8" cy="130.8" r=".46"/>
<circle cx="180.3" cy="130.8" r=".46"/>
<circle cx="180.3" cy="109.2" r=".46"/>
<circle cx="144.8" cy="53.3" r=".46"/>
<circle cx="156.2" cy="20.3" r=".46"/>
<circle cx="188" cy="72.4" r=".46"/>
<circle cx="181.6" cy="50.8" r=".46"/>
<circle cx="151.1" cy="80" r=".46"/>
<circle cx="162.6" cy="41.9" r=".46"/>
<circle cx="174" cy="82.6" r=".46"/>
<circle cx="246.4" cy="90.2" r=".46"/>
<circle cx="207" cy="96.5" r=".46"/>
<circle cx="252.7" cy="116.8" r=".46"/>
<circle cx="213.4" cy="118.1" r=".46"/>
<circle cx="232.4" cy="76.2" r=".46"/>
</g>
<g font-size="2.8" fill="#840000">
<text x="178" y="190.9">Title:</text>
<text x="187.7" y="190.9">65c02</text>
<text x="199.3" y="190.9">Homebrew</text>
</g>
<g font-size="2.1" fill="#840000">
<text x="178" y="169">A 65c02-based</text>
<text x="197.3" y="169">computer</text>
<text x="209" y="169">with</text>
<text x="214.8" y="169">peripheral</text>
<text x="227.5" y="169">i/o</text>
<text x="232.4" y="169">offloaded</text>
<text x="244.3" y="169">to</text>
<text x="247.8" y="169">a</text>
<text x="250.5" y="169">PIC16</text>
<text x="258.4" y="169">microcontroller.</text>
<text x="178" y="175">https://github.com/snorklerjoe/useful6502</text>
<text x="178" y="184">Sheet:</text>
<text x="178" y="181.2">Joseph</text>
<text x="186.2" y="184">/Power/</text>
<text x="187.5" y="181.2">R.</text>
<text x="191.4" y="181.2">Freeston</text>
<text x="178" y="186.7">File:</text>
<text x="184.1" y="186.7">power.kicad_sch</text>
<text x="178" y="196.9">KiCad</text>
<text x="178" y="194.1">Size:</text>
<text x="184.7" y="194.1">A4</text>
<text x="185.7" y="196.9">E.D.A.</text>
<text x="193.3" y="196.9">9.0.2</text>
<text x="200" y="194.1">Date:</text>
<text x="263" y="194.3">Rev:</text>
<text x="263" y="196.9">Id:</text>
<text x="267.1" y="196.9">5/10</text>
<text x="269.4" y="194.3">Rev</text>
<text x="275.1" y="194.3">A</text>
</g>
<g font-size="1.8" fill="#840000">
<text x="35" y="11.9">1</text>
<text x="85" y="11.9">2</text>
<text x="135" y="11.9">3</text>
<text x="185" y="11.9">4</text>
<text x="235" y="11.9">5</text>
<text x="285" y="11.9">6</text>
<text x="10.3" y="35.9">A</text>
<text x="285.3" y="35.9">A</text>
<text x="10.3" y="85.9">B</text>
<text x="285.3" y="85.9">B</text>
<text x="23.7" y="96.8" transform="rotate(-90 23.7 96.8)">D501</text>
<text x="40.2" y="96.8" transform="rotate(-90 40.2 96.8)">D502</text>
<text x="51.7" y="96.8" transform="rotate(-90 51.7 96.8)">D503</text>
<text x="10.3" y="135.9">C</text>
<text x="285.3" y="135.9">C</text>
<text x="10.3" y="185.9">D</text>
<text x="285.3" y="185.9">D</text>
<text x="35" y="199.9">1</text>
<text x="85" y="199.9">2</text>
<text x="135" y="199.9">3</text>
<text x="185" y="199.9">4</text>
<text x="235" y="199.9">5</text>
<text x="285" y="199.9">6</text>
</g>
<g font-size="1.8" fill="#006464">
<text x="113.5" y="17.4">+5V</text>
<text x="154.2" y="16.1">+5V</text>
<text x="198.6" y="17.4">+5V</text>
<text x="240.5" y="17.4">+5V</text>
<text x="19.6" y="18.6">+5V</text>
<text x="30.2" y="21.2">LD1117STR</text>
<text x="33" y="18.6">U501</text>
<text x="61" y="20.4">TP502</text>
<text x="16" y="25.8">C501</text>
<text x="16" y="28.3">100n</text>
<text x="31" y="25">VI</text>
<text x="36.4" y="28.7" transform="rotate(-90 36.4 28.7)">GND</text>
<text x="37.5" y="25">VO</text>
<text x="48.3" y="28.8">R503</text>
<text x="61" y="28.8">R506</text>
<text x="69.9" y="25">+2V8</text>
<text x="171" y="29" transform="rotate(-90 171 29)">VCC</text>
<text x="257.4" y="29.7" transform="rotate(-90 257.4 29.7)">VCC</text>
<text x="22" y="35.4">RV501</text>
<text x="48.3" y="31.3">120</text>
<text x="61" y="31.3">1</text>
<text x="119.4" y="33.9">C509</text>
<text x="130.4" y="32.3" transform="rotate(-90 130.4 32.3)">VCC</text>
<text x="135.9" y="32.6">U107C</text>
<text x="135.9" y="35.2">74AHC2G00</text>
<text x="160" y="32.6">C513</text>
<text x="160" y="35.2">0.1u</text>
<text x="176.5" y="33.9">74HC73D</text>
<text x="176.5" y="31.3">U505C</text>
<text x="204.5" y="33.9">C518</text>
<text x="215.5" y="32.3" transform="rotate(-90 215.5 32.3)">VCC</text>
<text x="222.3" y="32.6">U508C</text>
<text x="222.3" y="35.2">74AHC2G32DP</text>
<text x="246.4" y="33.9">C521</text>
<text x="265.4" y="34.5">CD74HC4002M96</text>
<text x="265.4" y="32">U105C</text>
<text x="23.1" y="37.9">300</text>
<text x="38.1" y="36.4">R505</text>
<text x="38.1" y="39">100</text>
<text x="49.5" y="36.4">C523</text>
<text x="49.5" y="39">10u</text>
<text x="62.2" y="39">C504</text>
<text x="62.2" y="41.5">10u</text>
<text x="72.9" y="40.2">+5V</text>
<text x="83.1" y="37.7">+5V</text>
<text x="119.4" y="36.4">0.1u</text>
<text x="130.4" y="37.6" transform="rotate(-90 130.4 37.6)">GND</text>
<text x="171" y="38.4" transform="rotate(-90 171 38.4)">GND</text>
<text x="204.5" y="36.4">0.1u</text>
<text x="215.5" y="37.6" transform="rotate(-90 215.5 37.6)">GND</text>
<text x="246.4" y="36.4">0.1u</text>
<text x="257.4" y="38.9" transform="rotate(-90 257.4 38.9)">GND</text>
<text x="61.2" y="46.6">J501</text>
<text x="88.9" y="45.3">C505</text>
<text x="88.9" y="47.9">10u</text>
<text x="179.6" y="46.6">+5V</text>
<text x="19.6" y="50.4">GND</text>
<text x="20.8" y="52.9">+5V</text>
<text x="34.2" y="52.9">U502</text>
<text x="52.1" y="52.2">TP501</text>
<text x="59.4" y="49.1">+5VDC</text>
<text x="104.6" y="50.4">+5V</text>
<text x="119.9" y="50.4">GND</text>
<text x="142.7" y="49.1">+5V</text>
<text x="160.5" y="49.1">GND</text>
<text x="205" y="50.4">GND</text>
<text x="224" y="50.4">+5V</text>
<text x="246.9" y="50.4">GND</text>
<text x="26.2" y="55.5">LD1117S33TR_SOT223</text>
<text x="32.3" y="59.3">VI</text>
<text x="38.8" y="59.3">VO</text>
<text x="58.4" y="56.7">+3V3</text>
<text x="72.9" y="55.5">GND</text>
<text x="83.1" y="55.5">GND</text>
<text x="196.4" y="58.9" transform="rotate(-90 196.4 58.9)">VCC</text>
<text x="26.7" y="61.8">C502</text>
<text x="26.7" y="64.4">100n</text>
<text x="37.7" y="63" transform="rotate(-90 37.7 63)">GND</text>
<text x="56.7" y="62.4" transform="rotate(-90 56.7 62.4)">1</text>
<text x="64.8" y="61.8">C503</text>
<text x="64.8" y="64.4">10u</text>
<text x="121.5" y="65.3" transform="rotate(-90 121.5 65.3)">VCC</text>
<text x="128.3" y="65.6">U503C</text>
<text x="148.6" y="65.6">C512</text>
<text x="159.6" y="64.5" transform="rotate(-90 159.6 64.5)">VCC</text>
<text x="185.4" y="63.1">C517</text>
<text x="185.4" y="65.6">0.1u</text>
<text x="240.9" y="65.3" transform="rotate(-90 240.9 65.3)">VCC</text>
<text x="247.7" y="65.6">U510C</text>
<text x="20.8" y="72">GND</text>
<text x="54.2" y="66.1" transform="rotate(-90 54.2 66.1)">R507</text>
<text x="110.5" y="66.9">C508</text>
<text x="110.5" y="69.4">0.1u</text>
<text x="121.5" y="70.6" transform="rotate(-90 121.5 70.6)">GND</text>
<text x="128.3" y="68.2">74AHC2G00</text>
<text x="148.6" y="68.2">0.1u</text>
<text x="164.3" y="68.9">SN74LS07</text>
<text x="165.9" y="66.4">U106G</text>
<text x="191.9" y="70.7">CD74HC4002M96</text>
<text x="196.4" y="68.1" transform="rotate(-90 196.4 68.1)">GND</text>
<text x="199.2" y="67.4">U507C</text>
<text x="229.9" y="66.9">C520</text>
<text x="229.9" y="69.4">0.1u</text>
<text x="240.9" y="70.6" transform="rotate(-90 240.9 70.6)">GND</text>
<text x="248.4" y="69.2">74AHC2G32DP</text>
<text x="159.6" y="73.9" transform="rotate(-90 159.6 73.9)">GND</text>
<text x="21.5" y="79.6">+2V8</text>
<text x="38" y="79.6">+3V3</text>
<text x="50" y="79.6">+5V</text>
<text x="111" y="83.4">GND</text>
<text x="172" y="78.3">+5V</text>
<text x="185.9" y="79.6">GND</text>
<text x="230.4" y="83.4">GND</text>
<text x="23" y="89.5" transform="rotate(-90 23 89.5)">470</text>
<text x="39.5" y="89.5" transform="rotate(-90 39.5 89.5)">470</text>
<text x="50.9" y="89.5" transform="rotate(-90 50.9 89.5)">510</text>
<text x="149.1" y="87.2">GND</text>
<text x="244.3" y="86">+5V</text>
<text x="21.2" y="90.2" transform="rotate(-90 21.2 90.2)">R501</text>
<text x="37.7" y="90.2" transform="rotate(-90 37.7 90.2)">R502</text>
<text x="49.1" y="90.2" transform="rotate(-90 49.1 90.2)">R504</text>
<text x="177.8" y="94.8">C515</text>
<text x="188.8" y="93.2" transform="rotate(-90 188.8 93.2)">VCC</text>
<text x="205" y="92.3">+5V</text>
<text x="177.8" y="97.4">0.1u</text>
<text x="194.3" y="98.7">74HC04</text>
<text x="194.3" y="96.1">U101G</text>
<text x="261.2" y="101.4" transform="rotate(-90 261.2 101.4)">VCC</text>
<text x="22.1" y="107.5">GND</text>
<text x="38.6" y="107.5">GND</text>
<text x="50" y="107.5">GND</text>
<text x="90.7" y="103.7">+5V</text>
<text x="101.5" y="103.7">+3V3</text>
<text x="113.5" y="103.7">+5V</text>
<text x="124.4" y="103.7">+3V3</text>
<text x="188.8" y="103.6" transform="rotate(-90 188.8 103.6)">GND</text>
<text x="221.8" y="107.2" transform="rotate(-90 221.8 107.2)">VCC</text>
<text x="228.6" y="107.5">U509C</text>
<text x="250.2" y="102.5">C522</text>
<text x="250.2" y="105">0.1u</text>
<text x="267.7" y="107">74AHC08D-Q100J</text>
<text x="268" y="103.7">U110E</text>
<text x="96.5" y="111.4">C506</text>
<text x="96.5" y="113.9">10u</text>
<text x="108" y="111.4">C507</text>
<text x="108" y="113.9">10u</text>
<text x="119.4" y="111.4">C510</text>
<text x="119.4" y="113.9">10u</text>
<text x="130.8" y="111.4">C511</text>
<text x="130.8" y="113.9">10u</text>
<text x="210.8" y="108.8">C519</text>
<text x="210.8" y="111.4">0.1u</text>
<text x="221.8" y="112.5" transform="rotate(-90 221.8 112.5)">GND</text>
<text x="228.6" y="110.1">74AHC2G32DP</text>
<text x="261.2" y="110.7" transform="rotate(-90 261.2 110.7)">GND</text>
<text x="178.3" y="116.4">GND</text>
<text x="90.7" y="121.5">GND</text>
<text x="102.1" y="121.5">GND</text>
<text x="113.5" y="121.5">GND</text>
<text x="125" y="121.5">GND</text>
<text x="161.8" y="125.3">+5V</text>
<text x="178.3" y="125.3">+5V</text>
<text x="211.3" y="125.3">GND</text>
<text x="250.7" y="124.1">GND</text>
<text x="150.9" y="128.6">C514</text>
<text x="151.8" y="130.7">.1u</text>
<text x="167.4" y="128.6">C516</text>
<text x="168.3" y="130.7">.1u</text>
<text x="154.2" y="136.8">GND</text>
<text x="170.7" y="136.8">GND</text>
<text x="149.6" y="142.1">U102C</text>
<text x="164.7" y="139.5" transform="rotate(-90 164.7 139.5)">VCC</text>
<text x="181.2" y="139.5" transform="rotate(-90 181.2 139.5)">VCC</text>
<text x="186.7" y="141.8">U103C</text>
<text x="149.6" y="144.6">74HC74</text>
<text x="164.7" y="148.8" transform="rotate(-90 164.7 148.8)">GND</text>
<text x="181.2" y="148.8" transform="rotate(-90 181.2 148.8)">GND</text>
<text x="186.7" y="144.4">74HC74</text>
<text x="161.8" y="158.3">GND</text>
<text x="178.3" y="158.3">GND</text>
</g>
<g font-size="1.8" fill="#a90000">
<text x="28.5" y="23.9">3</text>
<text x="41.2" y="23.9">2</text>
<text x="169.9" y="23.6" transform="rotate(-90 169.9 23.6)">4</text>
<text x="129.3" y="26.1" transform="rotate(-90 129.3 26.1)">8</text>
<text x="214.4" y="26.1" transform="rotate(-90 214.4 26.1)">8</text>
<text x="256.3" y="25.4" transform="rotate(-90 256.3 25.4)">14</text>
<text x="29" y="33.1" transform="rotate(-90 29 33.1)">1</text>
<text x="31.7" y="35.3">2</text>
<text x="35.3" y="31.2" transform="rotate(-90 35.3 31.2)">1</text>
<text x="29" y="39.4" transform="rotate(-90 29 39.4)">3</text>
<text x="129.3" y="41.3" transform="rotate(-90 129.3 41.3)">4</text>
<text x="169.9" y="42" transform="rotate(-90 169.9 42)">11</text>
<text x="214.4" y="41.3" transform="rotate(-90 214.4 41.3)">4</text>
<text x="256.3" y="41.3" transform="rotate(-90 256.3 41.3)">7</text>
<text x="69.8" y="45.5">2</text>
<text x="69.8" y="48">1</text>
<text x="29.8" y="58.2">3</text>
<text x="42.5" y="58.2">2</text>
<text x="120.4" y="59.1" transform="rotate(-90 120.4 59.1)">8</text>
<text x="158.5" y="58.5" transform="rotate(-90 158.5 58.5)">14</text>
<text x="195.3" y="54.7" transform="rotate(-90 195.3 54.7)">14</text>
<text x="239.8" y="59.1" transform="rotate(-90 239.8 59.1)">8</text>
<text x="36.6" y="65.5" transform="rotate(-90 36.6 65.5)">1</text>
<text x="195.3" y="70.6" transform="rotate(-90 195.3 70.6)">7</text>
<text x="120.4" y="74.4" transform="rotate(-90 120.4 74.4)">4</text>
<text x="239.8" y="74.4" transform="rotate(-90 239.8 74.4)">4</text>
<text x="158.5" y="78.2" transform="rotate(-90 158.5 78.2)">7</text>
<text x="187.7" y="87.7" transform="rotate(-90 187.7 87.7)">14</text>
<text x="260.1" y="95.3" transform="rotate(-90 260.1 95.3)">14</text>
<text x="220.7" y="101" transform="rotate(-90 220.7 101)">8</text>
<text x="187.7" y="107.4" transform="rotate(-90 187.7 107.4)">7</text>
<text x="220.7" y="116.3" transform="rotate(-90 220.7 116.3)">4</text>
<text x="260.1" y="115" transform="rotate(-90 260.1 115)">7</text>
<text x="163.6" y="134.7" transform="rotate(-90 163.6 134.7)">14</text>
<text x="180.1" y="134.7" transform="rotate(-90 180.1 134.7)">14</text>
<text x="163.6" y="151.8" transform="rotate(-90 163.6 151.8)">7</text>
<text x="180.1" y="151.8" transform="rotate(-90 180.1 151.8)">7</text>
</g>
<g font-size="1.8" fill="#0000c2">
<text x="29.4" y="47.1">1-4.3V</text>
<text x="37.5" y="47.1">adjustable</text>
<text x="48.5" y="47.1">output</text>
<text x="79.3" y="45.2" transform="rotate(-90 79.3 45.2)">Input</text>
<text x="79.3" y="52" transform="rotate(-90 79.3 52)">Power</text>
<text x="27.9" y="69.4">Fixed</text>
<text x="32.6" y="71.5">(for</text>
<text x="34" y="69.4">3.3V</text>
<text x="37.3" y="71.5">SRAM)</text>
<text x="39.3" y="69.4">regulator</text>
<text x="31.6" y="89.3" transform="rotate(-90 31.6 89.3)">ON</text>
<text x="45.1" y="86.3" transform="rotate(-90 45.1 86.3)">ON</text>
<text x="29.6" y="92.1" transform="rotate(-90 29.6 92.1)">Protection</text>
<text x="45.1" y="93.8" transform="rotate(-90 45.1 93.8)">Supply</text>
<text x="56.5" y="92.6" transform="rotate(-90 56.5 92.6)">Supply</text>
<text x="27.5" y="96.9" transform="rotate(-90 27.5 96.9)">SRAM Data</text>
<text x="29.6" y="101" transform="rotate(-90 29.6 101)">Overvolt</text>
<text x="31.6" y="96.8" transform="rotate(-90 31.6 96.8)">Supply</text>
<text x="45.1" y="98.5" transform="rotate(-90 45.1 98.5)">3V3</text>
<text x="56.5" y="96.1" transform="rotate(-90 56.5 96.1)">5V</text>
</g>
</svg>
